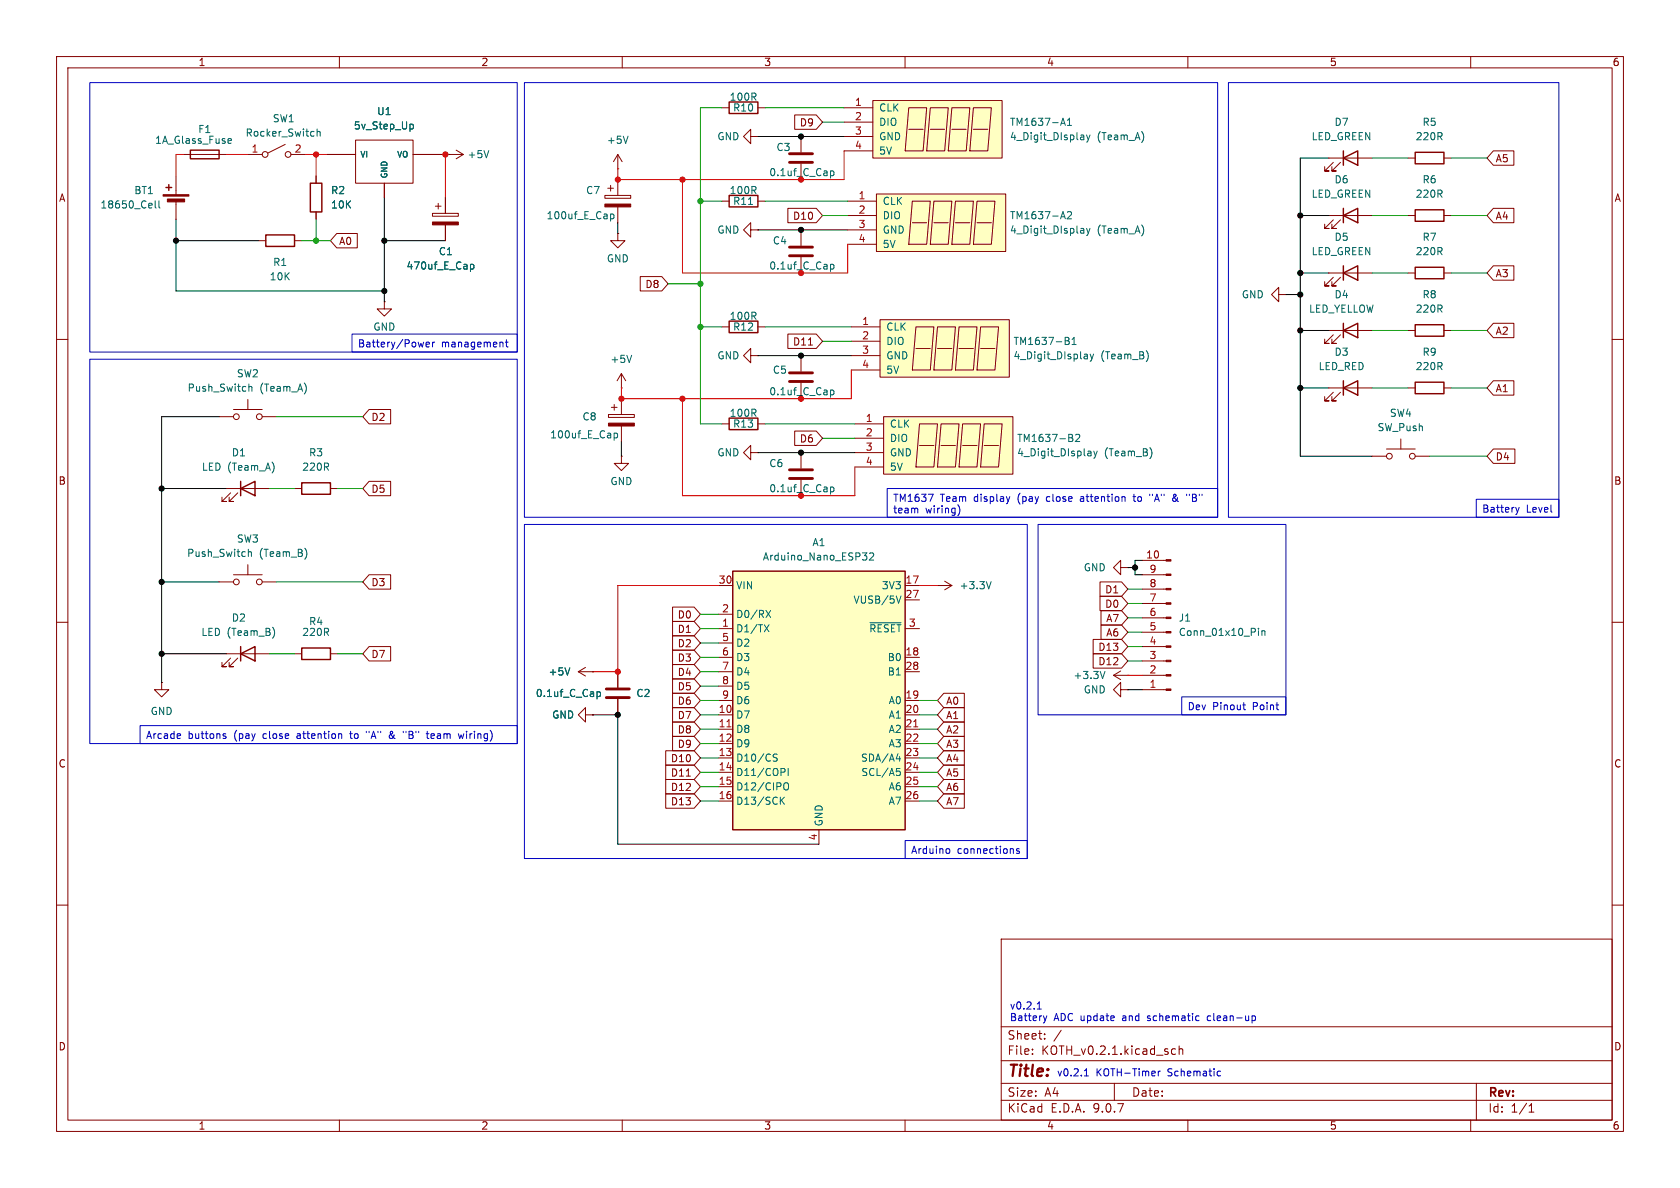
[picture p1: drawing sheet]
<svg xmlns="http://www.w3.org/2000/svg" width="297mm" height="210mm" viewBox="0 0 297 210" stroke-linecap="round" stroke-linejoin="round" font-family="sans-serif">
<g fill="none" stroke="#840000" stroke-width=".18">
<path d="M10 10h277v190h-277zM12 12h273v186h-273zM60 10v2M110 10v2M160 10v2M210 10v2M260 10v2M31.1 31.1v3.3M31.1 35.4v3.3M32.4 27.3h7.6M43.8 27.3h2.6M50.4 25.5l-3 1.6"/>
<path d="M51.4 27.3h2.6M55.9 31.1v1.3M55.9 37.5v1.2M57.8 27.3h5.1M62.9 24.8h10.1v7.6h-10.1zM67.9 32.4v2.5M73 27.3h5.1M76.5 37.7h4.5v.5h-4.5zM77 36.4h1M77.5 35.9v1.1M78.7 34.9v2.8M78.7 39.8v2.7"/>
<path d="M79.4 27.3h.1M79.4 27.3h2.5M80.6 26.5l1.3 .8M81.9 27.3l-1.3 .8M106.9 34.5h4.6v.6h-4.6zM107.4 33.3h1.1M107.9 32.8v1M109.2 29.8h.1M109.2 27.3l-.7 1.3M109.2 27.3l.8 1.3M109.2 27.3v2.5M109.2 31.8v2.7"/>
<path d="M109.2 36.6v2.8M234.9 38.1h7.7M234.9 27.9h7.7M235.7 28.7l-1.5 1.5h.7h-.7v-.7M235.7 38.9l-1.5 1.5h.7h-.7v-.8M237 28.7l-1.5 1.5h.7h-.7v-.7M237 38.9l-1.5 1.5h.7h-.7v-.8M248.9 38.1h1.3M248.9 27.9h1.3M255.3 38.1h1.2M255.3 27.9h1.2M45.7 42.5h1.3"/>
<path d="M52.1 42.5h1.2M67.9 53.3v1.3h1.3l-1.3 1.3-1.2-1.3h1.2M67.9 53.3h.1M109.2 41.3v1.2h1.3l-1.3 1.3-1.3-1.3h1.3M109.2 41.3h.1M226.1 52.1v-1.3l-1.3 1.3 1.3 1.2v-1.2h1.2M227.3 52.1h.1M234.9 58.4h7.7M234.9 48.3h7.7M235.7 59.2l-1.5 1.5h.7h-.7v-.8M235.7 49l-1.5 1.5h.7h-.7v-.7M237 59.2l-1.5 1.5h.7h-.7v-.8"/>
<path d="M237 49l-1.5 1.5h.7h-.7v-.7M248.9 58.4h1.3M248.9 48.3h1.3M255.3 58.4h1.2M255.3 48.3h1.2M10 60h2M107.6 73.3h4.5v.5h-4.5zM108.1 72h1M108.6 71.5v1M109.9 68.6h.1M109.9 66l-.8 1.3M109.9 66l.7 1.3"/>
<path d="M109.9 66v2.6M109.9 70.5v2.8M109.9 75.3v2.8M141.6 62.9v2.8M141.6 67.7v2.8M234.9 68.6h7.7M235.7 69.3l-1.5 1.6h.7h-.7v-.8M237 69.3l-1.5 1.6h.7h-.7v-.8M245.1 79.4h5.1M247.6 77.6v1.8M248.9 68.6h1.3M255.3 68.6h1.2"/>
<path d="M285 60h2M109.9 80.6v1.3h1.2l-1.2 1.3-1.3-1.3h1.3M109.9 80.6h.1M141.6 80v2.8M141.6 84.8v2.8M201.9 99.1h4.2M242.6 80.6h2.5M250.2 80.6h2.5M10 110h2M52.1 115.6h1.2M58.4 115.6h1.3M196.8 119.4h2.6"/>
<path d="M196.8 119.4l1.3 .7M198.1 100.3v-1.2l-1.3 1.2 1.3 1.3v-1.3h1.3M198.1 118.6l-1.3 .8M199.4 100.3h.1M199.4 119.4h.1M201.9 119.4h4.2M201.9 116.8h4.2M201.9 114.3h4.2M201.9 111.8h4.2M201.9 109.2h4.2M201.9 106.7h4.2M201.9 104.1h4.2"/>
<path d="M201.9 101.6h4.2M285 110h2M28.6 120.7v1.2h1.2l-1.2 1.3-1.3-1.3h1.3M28.6 120.7h.1M198.1 121.9v-1.2l-1.3 1.2 1.3 1.3v-1.3h1.3M199.4 121.9h.1M201.9 121.9h4.2M10 160h2M177 166h108v32h-108zM285 160h2M60 198v2M110 198v2"/>
<path d="M160 198v2M177 194.5h108M177 191.5h108M177 187.5h108M177 181.5h108M182.5 186.3v.1M182.5 185.5v.1M184.7 183.6v.1M184.7 182.8v.1M187.6 182.1l-1.3 2M197 191.5v3M207.2 186.3l.2 .1 .4-.1"/>
<path d="M207.8 185.5l-.4-.1-.2 .1M208.5 185.5l.2-.1 .3 .1 .1 .9M208.5 184.9v1.5M210 198v2M260 198v2M261 191.5v6.5M270.3 196.6h.9M270.3 195.5l.4-.4v1.5"/>
<circle cx="46.9" cy="27.3" r=".51"/>
<circle cx="50.9" cy="27.3" r=".51"/>
<circle cx="245.6" cy="80.6" r=".51"/>
<circle cx="249.7" cy="80.6" r=".51"/>
</g>
<g fill="none" stroke="#006464" stroke-width=".18">
<path d="M27.4 35.5v1.1l.2 .2M28.1 35.5v1.1l.2 .2M40.4 25.3h.5M40.4 24.6l.3-.1 .2 .3-.6 .1M56.1 22.8v1.3M56.1 23.3l.1-.1 .3 .1 .1 .8M72.6 22h.4l.1 .2-.1 .5-.4 .1M86.4 26.6l-.4 1.3M107.9 37.8v1.3M107.9 37.9l.4-.1 .2 .3-.1 .5h-.5M111 24.1l-.4 1.2M83.2 46.7v1.3"/>
<path d="M83.2 46.8l.3-.1 .3 .3-.1 .5h-.5M108.6 76.6v1.2M108.6 76.6h.3l.3 .2-.1 .6h-.5M111.7 62.8l-.5 1.3M146.8 69l.4-.1 .2 .3-.1 .5h-.5M146.8 86.2l.4-.1 .2 .2-.1 .6h-.5M195.3 118.7l-.4 1.3M222.5 111.1v.1M222.5 111.5v.8M223.1 111.5v.8M223.1 111.6l.2-.1 .3 .1v.7"/>
</g>
<g fill="#840000" stroke="#840000" stroke-width=".18">
<path d="M107.6 74.8h4.5v.5h-4.5z"/>
<path d="M76.5 39.2h4.5v.6h-4.5z"/>
<path d="M28.8 34.4h4.6v.3h-4.6z"/>
<path d="M29.6 35.2h3v.5h-3z"/>
<path d="M206.1 121.8h.9v.2h-.9z"/>
<path d="M206.1 119.3h.9v.2h-.9z"/>
<path d="M206.1 116.7h.9v.3h-.9z"/>
<path d="M206.1 114.2h.9v.2h-.9z"/>
<path d="M206.1 111.6h.9v.3h-.9z"/>
<path d="M206.1 109.1h.9v.2h-.9z"/>
<path d="M206.1 106.6h.9v.2h-.9z"/>
<path d="M206.1 104h.9v.3h-.9z"/>
<path d="M206.1 101.5h.9v.2h-.9z"/>
<path d="M206.1 98.9h.9v.3h-.9z"/>
<path d="M106.9 36.1h4.6v.5h-4.6z"/>
</g>
<path d="M139.6 65.9h4M139.6 67.4h4M139.6 83.1h4M139.6 84.6h4" fill="none" stroke="#840000" stroke-width=".51"/>
<g fill="none" stroke="#840000" stroke-width=".25">
<path d="M29.3 33.1h1.1M29.8 32.6v1.1M33.7 26.5h5v1.6h-5zM54.9 32.4h2v5.1h-2zM237.5 27.9l2.5-1.2v2.5zM237.5 38.1l2.5-1.3v2.6zM237.5 26.7v2.5M237.5 36.8v2.6M250.2 37.1h5.1v2h-5.1zM250.2 26.9h5.1v2.1h-5.1zM47 41.5h5.1v2.1h-5.1zM237.5 58.4l2.5-1.2v2.5z"/>
<path d="M237.5 48.3l2.5-1.3v2.5zM237.5 47v2.5M237.5 57.2v2.5M250.2 47.2h5.1v2.1h-5.1zM250.2 57.4h5.1v2h-5.1zM237.5 68.6l2.5-1.3v2.6zM237.5 67.3v2.6M250.2 67.6h5.1v2h-5.1zM53.3 114.6h5.1v2h-5.1z"/>
</g>
<path d="M155.6 56.5h22.8v10.2h-22.8z" fill="#ffffc2"/>
<g fill="none" stroke="#840000" stroke-width=".18">
<path d="M150.5 57.8h5.1M155.6 56.5h22.8v10.2h-22.8zM161.9 57.8h3.2l-.6 7.6h-3.2zM165.7 57.8h3.2l-.6 7.6h-3.2zM169.5 57.8h3.2l-.6 7.6h-3.2zM173.4 57.8h3.1l-.6 7.6h-3.2zM132.7 62.9v-1.3l-1.3 1.3 1.3 1.2v-1.2h1.3M134 62.9h.1M150.5 60.3h5.1M150.5 62.9h5.1M150.5 65.4h5.1M161.9 61.6h2.6"/>
<path d="M165.7 61.6h2.6M169.5 61.6h2.6M173.4 61.6h2.5M132.7 80v-1.3l-1.3 1.3 1.3 1.3v-1.3h1.3M134 80h.1"/>
</g>
<path d="M188.3 59.6l.6 .2 .1 .2-.3 .2M189.5 60l.4-.4v1.3M188.3 60.2h.4M188.7 60.2l.3 .3v.3l-.7 .1M189.5 60.9h.7M192.1 62.6l.1 .2v.6M192.2 63.4h-.4M192.2 62.9l-.4 .1M192.7 62.6l.3 .8M193 63.4l-.3 .5M193.3 62.6l-.3 .8M202.9 62.4l.1 .4-.1 .8" fill="none" stroke="#006464" stroke-width=".18"/>
<path d="M154.9 34.3h22.9v10.2h-22.9z" fill="#ffffc2"/>
<g fill="none" stroke="#840000" stroke-width=".18">
<path d="M127.6 35.6h1.3M134 35.6h1.3M149.9 35.6h5M149.9 38.1h5M154.9 34.3h22.9v10.2h-22.9zM161.3 35.6h3.2l-.7 7.6h-3.1zM161.3 39.4h2.5M165.1 35.6h3.2l-.7 7.6h-3.1zM165.1 39.4h2.5M168.9 35.6h3.2l-.7 7.6h-3.1zM168.9 39.4h2.5M172.7 35.6h3.2l-.6 7.6h-3.2z"/>
<path d="M172.7 39.4h2.6M132.7 40.6v-1.2l-1.3 1.2 1.3 1.3v-1.3h1.3M134 40.6h.1M149.9 40.6h5M149.9 43.2h5M38.7 73.7h2.6M41.3 72.4h5.1M43.8 70.6v1.8M46.4 73.7h2.5"/>
<circle cx="41.8" cy="73.7" r=".51"/>
<circle cx="45.8" cy="73.7" r=".51"/>
</g>
<path d="M132.3 36.1h.7M187.6 38.3h.6M187.9 37.4l.4 1.3M188.7 37.5l.5-.1 .2 .4-.8 .9h.8M191.4 40.4l.2 .2v.6M191.6 41.2h-.4M191.6 40.7h-.4M192.1 40.4l.3 .8M192.4 41.2l-.3 .4M192.7 40.4l-.3 .8M44 67.9v1.3M44 68.4l.2-.1 .3 .1v.8" fill="none" stroke="#006464" stroke-width=".18"/>
<path d="M128.9 34.5h5.1v2.1h-5.1z" fill="none" stroke="#840000" stroke-width=".25"/>
<path d="M154.3 17.8h22.9v10.1h-22.9z" fill="#ffffc2"/>
<g fill="none" stroke="#840000" stroke-width=".18">
<path d="M149.2 19.1h5.1M154.3 17.8h22.9v10.1h-22.9zM160.7 19.1h3.1l-.6 7.6h-3.2zM164.5 19.1h3.1l-.6 7.6h-3.2zM168.3 19.1h3.1l-.6 7.6h-3.2zM172.1 19.1h3.2l-.7 7.6h-3.2zM149.2 21.6h5.1M149.2 24.1h5.1M149.2 26.7h5.1M160.7 22.9h2.5M164.5 22.9h2.5M168.3 22.9h2.5"/>
<path d="M172.1 22.9h2.5M52.1 86.4h1.2M58.4 86.4h1.3"/>
</g>
<path d="M187.6 21.8h.6M187.9 20.9l.4 1.3M188.7 22.2h.7M188.7 21.3l.4-.4v1.3M191.4 23.9l.2 .1v.7M191.6 24.6l-.4 .1M191.6 24.2h-.4M192.1 23.9l.3 .8M192.4 24.7l-.3 .4M192.7 23.9l-.3 .8" fill="none" stroke="#006464" stroke-width=".18"/>
<path d="M53.3 85.3h5.1v2.1h-5.1z" fill="none" stroke="#840000" stroke-width=".25"/>
<path d="M129.5 101h30.5v45.7h-30.5z" fill="#ffffc2"/>
<path d="M128.9 56.8h5.1v2h-5.1zM42.5 86.4l2.6-1.3v2.5zM42.5 85.1v2.5M42.5 115.6l2.6-1.3v2.5zM42.5 114.3v2.5M129.5 101h30.5v45.7h-30.5z" fill="none" stroke="#840000" stroke-width=".25"/>
<g fill="none" stroke="#840000" stroke-width=".18">
<path d="M127.6 57.8h1.3M134 57.8h1.3M141.6 40.6v2.8M141.6 45.5v2.8M40 86.4h7.6M40.8 87.1l-1.6 1.5h.8h-.8v-.7M42 87.1l-1.5 1.5h.8h-.8v-.7M43.8 99.8v1.8M38.7 102.9h2.6M40 115.6h7.6M40.8 116.3l-1.6 1.6h.8h-.8v-.8M41.3 101.6h5.1"/>
<path d="M42 116.3l-1.5 1.6h.8h-.8v-.8M46.4 102.9h2.5M127 103.5h2.5M127 108.6h2.5M127 111.1h2.5M127 113.7h2.5M127 116.2h2.5M127 118.7h2.5M160 103.5h2.6M160 111.1h2.6M160 116.2h2.6M160 118.7h2.6"/>
<path d="M160 106h2.6M165.7 103.5h.1M165.7 103.5h2.6M167 102.7l1.3 .8M168.3 103.5l-1.3 .8M127 121.3h2.5M127 123.8h2.5M127 126.4h2.5M127 128.9h2.5M127 131.4h2.5M127 134h2.5M127 136.5h2.5"/>
<path d="M127 139.1h2.5M160 123.8h2.6M160 126.4h2.6M160 128.9h2.6M160 131.4h2.6M160 134h2.6M160 136.5h2.6M160 139.1h2.6M127 141.6h2.5M144.8 146.7v2.5M160 141.6h2.6"/>
<circle cx="41.8" cy="102.9" r=".51"/>
<circle cx="45.8" cy="102.9" r=".51"/>
</g>
<g fill="none" stroke="#006464" stroke-width=".18">
<path d="M146.8 46.8l.4-.1 .2 .3-.1 .5h-.5M43.9 97.1v1.3M43.9 97.6l.2-.1 .3 .1v.8M54.1 97.3l.1 .5-.1 .7M152.5 97.7h.7l-.4 .5M153 98.2l.2 .3v.3l-.2 .2M153.7 97.9l.5-.2 .3 .4-.8 .9h.8M48.4 111.3l.1 .4-.1 .8M135.1 110.4l.9 1.3M135.4 107.9l.9 1.3M136 110.4l-.9 1.3M136.3 107.9l-.9 1.3"/>
<path d="M153.8 110.1h5.5M158.4 105.4l.5 1.2 .4-1.2M175.2 102.8l-.4 1.3M136.7 133.8l.6 .2 .1 .3-.2 .3-.5-.1M137.4 133.4l-.5-.1-.2 .1M138.6 135.8l.2 .3-.1 .3-.1 .1M138.6 138.6l.3-.2a.43 .43 0 0 1 .5 .4v.4a.43 .43 0 0 1-.3 .4 .43 .43 0 0 1-.5-.1M139.3 135.8v1.3M158.4 134.1h.8M158.5 135.8h.6M158.6 136.3h.3l.3 .3-.1 .4-.5 .1M159 133.7v.9"/>
<path d="M138.1 141.5l.6 .7M138.7 140.9l-.8 .7"/>
</g>
<path d="M128.5 128.5h.7M161.5 128.5h.8" fill="none" stroke="#a90000" stroke-width=".18"/>
<path d="M139.6 43.7h4M139.6 45.2h4" fill="none" stroke="#840000" stroke-width=".51"/>
<path d="M156.2 73.7h22.9v10.1h-22.9z" fill="#ffffc2"/>
<g fill="none" stroke="#840000" stroke-width=".18">
<path d="M127.6 19.1h1.3M134 19.1h1.3M55.9 31.1v1.3M55.9 37.5v1.2M57.8 27.3h5.1M67.9 32.4v2.5M73 27.3h5.1M78.7 34.9v2.8M78.7 39.8v2.7M132.7 24.1v-1.2l-1.3 1.2 1.3 1.3v-1.3h1.3M134 24.1h.1M139.3 36.8h5l1.1 1.3-1.1 1.3h-5z"/>
<path d="M140.5 20.3h3.8l1.1 1.3-1.1 1.3h-3.8zM141.6 24.1v2.8M141.6 29v2.8M264 26.7h3.6v2.5h-3.6l-1.1-1.3zM264 36.8h3.6v2.6h-3.6l-1.1-1.3zM59.5 41.3h3.7v2.5h-3.7l-1.1-1.3zM113.2 48.9h3.8l1.1 1.3-1.1 1.2h-3.8zM139.3 59.1h5l1.1 1.2-1.1 1.3h-5zM264 47h3.6v2.5h-3.6l-1.1-1.2zM264 57.1h3.6v2.6h-3.6l-1.1-1.3zM65.2 72.4h3.9v2.5h-3.9l-1.1-1.2zM127.6 74.9h1.3"/>
<path d="M134 74.9h1.3M140.5 76.2h3.8l1.1 1.3-1.1 1.2h-3.8zM142.9 61h.7M151.1 74.9h5.1M151.1 77.5h5.1M156.2 73.7h22.9v10.1h-22.9zM162.6 74.9h3.1l-.6 7.7h-3.2zM162.6 78.7h2.5M166.4 74.9h3.1l-.6 7.7h-3.2zM166.4 78.7h2.5M170.2 74.9h3.2l-.7 7.7h-3.2zM170.2 78.7h2.5"/>
<path d="M174 74.9h3.2l-.7 7.7h-3.1zM174 78.7h2.5M264 79.4h3.8v2.5h-3.8l-1.1-1.3zM264 67.3h3.6v2.6h-3.6l-1.1-1.3zM65.2 85.1h3.9v2.5h-3.9l-1.1-1.2zM151.1 80h5.1M151.1 82.6h5.1M65.2 114.3h3.9v2.5h-3.9l-1.1-1.2zM65.2 101.6h3.9v2.5h-3.9l-1.1-1.2zM102.2 118.7l1.3 .8M102.2 118.7h2.6M103.5 118l-1.3 .7"/>
<path d="M104.8 118.7h.1M109.2 118.7v2.8M118.9 107.3h3.8l1.1 1.3-1.1 1.3h-3.8zM118.9 117.5h3.8l1.1 1.2-1.1 1.3h-3.8zM118.9 112.4h3.8l1.1 1.3-1.1 1.2h-3.8zM118.9 109.9h3.8l1.1 1.2-1.1 1.3h-3.8zM118.9 114.9h3.8l1.1 1.3-1.1 1.3h-3.8zM193.3 113h5l1.1 1.3-1.1 1.3h-5zM193.3 115.6h5l1.1 1.2-1.1 1.3h-5zM194.5 102.9h3.8l1.1 1.2-1.1 1.3h-3.8zM194.5 105.4h3.8l1.1 1.3-1.1 1.3h-3.8zM194.6 110.5h3.7l1.1 1.3-1.1 1.2h-3.7z"/>
<path d="M194.6 107.9h3.7l1.1 1.3-1.1 1.3h-3.7zM103.5 126.4v-1.3l-1.3 1.3 1.3 1.2v-1.2h1.3M104.8 126.4h.1M109.2 123.6v2.8M117.7 137.8h5l1.1 1.3-1.1 1.2h-5zM117.7 132.7h5l1.1 1.3-1.1 1.3h-5zM117.7 135.3h5l1.1 1.2-1.1 1.3h-5zM118.9 125.1h3.8l1.1 1.3-1.1 1.2h-3.8zM118.9 120h3.8l1.1 1.3-1.1 1.3h-3.8zM118.9 122.6h3.8l1.1 1.2-1.1 1.3h-3.8zM118.9 127.6h3.8l1.1 1.3-1.1 1.3h-3.8zM118.9 130.2h3.8l1.1 1.2-1.1 1.3h-3.8z"/>
<path d="M121.3 137.2h.8M166.8 127.6h3.7v2.6h-3.7l-1.1-1.3zM166.8 130.2h3.7v2.5h-3.7l-1.1-1.3zM166.8 125.1h3.7v2.5h-3.7l-1.1-1.2zM166.8 137.8h3.7v2.5h-3.7l-1.1-1.2zM166.8 122.6h3.7v2.5h-3.7l-1.1-1.3zM166.8 135.3h3.7v2.5h-3.7l-1.1-1.3zM166.8 132.7h3.7v2.6h-3.7l-1.1-1.3zM117.7 140.3h5l1.1 1.3-1.1 1.3h-5zM166.8 140.3h3.7v2.6h-3.7l-1.1-1.3z"/>
</g>
<g fill="none" stroke="#006464" stroke-width=".18">
<path d="M72.6 22h.4l.1 .2-.1 .5-.4 .1M146.8 30.3l.4-.1 .2 .3-.1 .5h-.5M83.2 46.7v1.3M83.2 46.8l.3-.1 .3 .3-.1 .5h-.5M189.4 76.8l.2 .2-.2 .4 .3 .2-.1 .3-.2 .1M190.2 76.9l.4-.1 .3 .3-.8 .9h.8M192.7 79.7l.2 .2v.7M193.4 79.7l.3 .9M194 79.7l-.3 .9M203.5 79.5l.1 .5-.1 .7M192.9 80.5l-.4 .1M192.9 80l-.4 .1"/>
<path d="M193.7 80.6l-.3 .4M100.7 118.1l-.4 1.2M105.6 122.3h.3l.3 .2-.2 .6h-.4"/>
</g>
<path d="M139.6 27.2h4M139.6 28.7h4M107.2 121.8h4.1M107.2 123.3h4.1" fill="none" stroke="#840000" stroke-width=".51"/>
<path d="M128.9 18h5.1v2.1h-5.1zM128.9 73.9h5.1v2h-5.1z" fill="none" stroke="#840000" stroke-width=".25"/>
<g fill="none" stroke="#000" stroke-width=".18">
<path d="M31.1 38.7v12.7h36.8M67.9 34.9v18.4M109.2 39.4v1.9M134 24.1h15.2M229.9 38.1h5M234.9 27.9h-5v52.7h12.7M31.1 42.5h14.6M67.9 42.5h10.8M134 40.6h15.9M227.3 52.1h2.6M229.9 58.4h5M229.9 48.3h5"/>
<path d="M38.7 73.7h-10.1v47M109.9 78.1v2.5M134 62.9h16.5M229.9 68.6h5M28.6 86.4h11.4M134 80h17.1M201.9 99.1h-1.2v2.5h1.2M28.6 102.9h10.1M28.6 115.6h11.4M199.4 100.3h1.3M104.8 126.4h4.4v22.8h35.6M199.4 121.9h2.5"/>
</g>
<g fill="none" stroke="#009600" stroke-width=".18">
<path d="M127.6 19.1h-3.8v55.8h3.8M135.3 19.1h13.9M55.9 38.7v3.8M78.1 27.3h1.3M123.8 35.6h3.8M135.3 35.6h14.6M145.4 38.1h4.5M145.4 21.6h3.8M242.6 27.9h6.3M242.6 38.1h6.3M256.5 27.9h6.4M256.5 38.1h6.4"/>
<path d="M53.3 42.5h5.1M118.1 50.2h5.7M123.8 57.8h3.8M135.3 57.8h15.2M242.6 58.4h6.3M242.6 48.3h6.3M256.5 58.4h6.4M256.5 48.3h6.4M48.9 73.7h15.2M135.3 74.9h15.8M145.4 77.5h5.7M145.4 60.3h5.1"/>
<path d="M242.6 68.6h6.3M256.5 68.6h6.4M47.6 86.4h4.5M59.7 86.4h4.4M252.7 80.6h10.2M47.6 115.6h4.5M48.9 102.9h15.2M59.7 115.6h4.4M123.8 118.7h3.2M123.8 108.6h3.2M123.8 113.7h3.2M123.8 116.2h3.2"/>
<path d="M123.8 111.1h3.2M199.4 111.8h2.5M199.4 114.3h2.5M199.4 116.8h2.5M199.4 104.1h2.5M199.4 109.2h2.5M199.4 106.7h2.5M123.8 131.4h3.2M123.8 121.3h3.2M123.8 128.9h3.2M123.8 134h3.2M123.8 139.1h3.2"/>
<path d="M123.8 136.5h3.2M123.8 126.4h3.2M123.8 123.8h3.2M162.6 131.4h3.1M162.6 128.9h3.1M162.6 134h3.1M162.6 139.1h3.1M162.6 136.5h3.1M162.6 126.4h3.1M162.6 123.8h3.1M123.8 141.6h3.2M162.6 141.6h3.1"/>
</g>
<path d="M54 27.3h3.8M55.9 27.3v3.8M78.7 27.3v7.6M120.6 31.8v16.5h29.3v-5.1M149.2 26.7v5.1h-40v-2M120.6 70.5v17.1h30.5v-5M150.5 65.4v5.1h-40.6v-1.9M127 103.5h-17.8v15.2h-4.4M162.6 103.5h3.1M199.4 119.4h2.5" fill="none" stroke="#f00" stroke-width=".18"/>
<path d="M32.4 27.3h-1.3v3.8M40 27.3h3.8" fill="none" stroke="#ff0a0c" stroke-width=".18"/>
<g fill="none" stroke="#0000c2" stroke-width=".18">
<path d="M15.9 14.6h75.5v47.6h-75.5zM92.7 14.6h122.6v76.8h-122.6zM217.2 14.6h58.4v76.8h-58.4zM62.2 59.1h29.2v3.1h-29.2zM15.9 63.5h75.5v67.9h-75.5zM75.3 60.9l.6-.1v-.3h-.4l-.2 .2 .1 .6h.5M76.5 60.5v.8M76.8 60.5l-.3 .2M89.3 60.5h.5M89.5 60.1v1l.3 .2M92.7 92.7h88.9v59.1h-88.9zM156.8 86.4h58.5v5h-58.5z"/>
<path d="M162.2 89.9l.1 .8M164.1 87.4h.9l-.6 1.2M169.6 89.6a1.48 1.48 0 0 1-.3 1.6M178.5 87.8l-.3 .8M183.5 92.7h43.8v33.7h-43.8zM191.2 87.8h-.2M191.2 88.2l-.2 .1 .2 .3M200.3 87.8h.5M200.5 87.4v1.1l.3 .1M203.7 87.4v.2M208.1 88.3l-.2 .2a.34 .34 0 0 1-.5 0 .34 .34 0 0 1 0-.5l.5-.3v-.3h-.4v.3l.7 .9M261 88.3h14.6v3.1h-14.6z"/>
<path d="M268 89.7l.3 .8M268.3 90.5l-.2 .4M268.6 89.7l-.3 .8M24.8 128.3h66.6v3.1h-66.6zM31.9 129.8v.2l-.6 .1M39.5 130.1l.5 .2-.1 .2h-.4M39.5 129.8h.4M60.2 129.7l.2 .2v.6M61.8 129.7h.5M62 129.3v1.2M64.8 129.3v.2M69.3 129.7l-.4 .2a.34 .34 0 0 0 0 .5 .34 .34 0 0 0 .5 .1"/>
<path d="M69.4 129.3h-.3l-.1 .3 .5 .7M71.8 129.3v.2M75.3 129.7h.5M75.5 129.3v1.1l.3 .1M76.4 129.7l-.2 .2v.5l.2 .1M76.8 130l-.6 .1M82 129.7l-.2 .8-.3-.6-.2 .6M208.9 123.2h18.4v3.2h-18.4zM219.7 124.6h.5M219.9 125.4l.3 .1M160 148.6h21.6v3.2h-21.6zM167.5 150l.3 .1 .1 .2-.1 .4-.3 .2"/>
<path d="M180.2 150.1l-.3-.1-.2 .2 .1 .2 .4 .1v.3h-.5M183.4 178.4h.7M183.5 177.4l.2-.3v1.3M184.5 179.6l.3 .8M185.1 179.6l-.3 .8M211.9 179.6h.1M213.7 179.6l-.3 .2v.4l.3 .2M221.4 179.6h.3l.3 .2-.2 .6h-.4M184.8 180.4l-.2 .4M191.7 190.2h.7M191.8 189.2l.3-.3v1.3M204.8 189.3v.9"/>
<path d="M205.1 189.3l-.3 .3M212 180.4h-.1M215.3 190.1h.5M215.3 189.4h.5"/>
</g>
<g fill="#000" stroke="#000" stroke-width=".18">
<circle cx="141.6" cy="24.1" r=".46"/>
<circle cx="229.9" cy="38.1" r=".46"/>
<circle cx="31.1" cy="42.5" r=".46"/>
<circle cx="67.9" cy="42.5" r=".46"/>
<circle cx="67.9" cy="51.4" r=".46"/>
<circle cx="141.6" cy="40.6" r=".46"/>
<circle cx="229.9" cy="58.4" r=".46"/>
<circle cx="229.9" cy="52.1" r=".46"/>
<circle cx="229.9" cy="48.3" r=".46"/>
<circle cx="141.6" cy="62.9" r=".46"/>
<circle cx="229.9" cy="68.6" r=".46"/>
<circle cx="28.6" cy="86.4" r=".46"/>
<circle cx="141.6" cy="80" r=".46"/>
<circle cx="28.6" cy="115.6" r=".46"/>
<circle cx="28.6" cy="102.9" r=".46"/>
<circle cx="200.7" cy="100.3" r=".46"/>
<circle cx="109.2" cy="126.4" r=".46"/>
</g>
<g fill="#f00" stroke="#f00" stroke-width=".18">
<circle cx="78.7" cy="27.3" r=".46"/>
<circle cx="55.9" cy="27.3" r=".46"/>
<circle cx="109.2" cy="31.8" r=".46"/>
<circle cx="120.6" cy="31.8" r=".46"/>
<circle cx="109.2" cy="118.7" r=".46"/>
<circle cx="120.6" cy="70.5" r=".46"/>
<circle cx="109.9" cy="70.5" r=".46"/>
</g>
<g fill="#009600" stroke="#009600" stroke-width=".18">
<circle cx="55.9" cy="42.5" r=".46"/>
<circle cx="123.8" cy="57.8" r=".46"/>
<circle cx="123.8" cy="50.2" r=".46"/>
<circle cx="123.8" cy="35.6" r=".46"/>
</g>
<text font-size="2.8" fill="#840000" x="178" y="190.9">Title:</text>
<g font-size="2.1" fill="#840000">
<text x="178" y="184">Sheet:</text>
<text x="178" y="186.7">File:</text>
<text x="184.1" y="186.7">KOTH_v0.2.1.kicad_sch</text>
<text x="178" y="196.9">KiCad</text>
<text x="178" y="194.1">Size:</text>
<text x="184.7" y="194.1">A4</text>
<text x="185.7" y="196.9">E.D.A.</text>
<text x="193.3" y="196.9">9.0.7</text>
<text x="200" y="194.1">Date:</text>
<text x="263" y="194.3">Rev:</text>
<text x="263" y="196.9">Id:</text>
<text x="267.1" y="196.9">1/1</text>
</g>
<g font-size="1.8" fill="#840000">
<text x="35" y="11.9">1</text>
<text x="85" y="11.9">2</text>
<text x="135" y="11.9">3</text>
<text x="185" y="11.9">4</text>
<text x="235" y="11.9">5</text>
<text x="285" y="11.9">6</text>
<text x="141.3" y="22.5">D9</text>
<text x="264.3" y="28.9">A5</text>
<text x="10.3" y="35.9">A</text>
<text x="285.3" y="35.9">A</text>
<text x="140.1" y="39.1">D10</text>
<text x="264.3" y="39.1">A4</text>
<text x="59.8" y="43.5">A0</text>
<text x="114" y="51.1">D8</text>
<text x="264.3" y="49.2">A3</text>
<text x="264.3" y="59.4">A2</text>
<text x="140.1" y="61.3">D11</text>
<text x="264.3" y="69.5">A1</text>
<text x="65.6" y="74.6">D2</text>
<text x="141.3" y="78.4">D6</text>
<text x="264.3" y="81.6">D4</text>
<text x="10.3" y="85.9">B</text>
<text x="65.6" y="87.3">D5</text>
<text x="285.3" y="85.9">B</text>
<text x="65.6" y="103.8">D3</text>
<text x="195.3" y="105.1">D1</text>
<text x="195.3" y="107.6">D0</text>
<text x="119.7" y="109.5">D0</text>
<text x="119.7" y="112.1">D1</text>
<text x="195.5" y="112.7">A6</text>
<text x="195.5" y="110.2">A7</text>
<text x="65.6" y="116.5">D7</text>
<text x="119.7" y="119.7">D4</text>
<text x="119.7" y="114.6">D2</text>
<text x="119.7" y="117.2">D3</text>
<text x="194.1" y="115.3">D13</text>
<text x="194.1" y="117.8">D12</text>
<text x="119.7" y="122.2">D5</text>
<text x="119.7" y="124.8">D6</text>
<text x="167.2" y="124.8">A0</text>
<text x="119.7" y="127.3">D7</text>
<text x="119.7" y="129.9">D8</text>
<text x="167.2" y="129.9">A2</text>
<text x="167.2" y="127.3">A1</text>
<text x="10.3" y="135.9">C</text>
<text x="118.5" y="134.9">D10</text>
<text x="118.5" y="137.5">D11</text>
<text x="119.7" y="132.4">D9</text>
<text x="167.2" y="132.4">A3</text>
<text x="167.2" y="137.5">A5</text>
<text x="167.2" y="134.9">A4</text>
<text x="285.3" y="135.9">C</text>
<text x="118.5" y="140">D12</text>
<text x="118.5" y="142.6">D13</text>
<text x="167.2" y="140">A6</text>
<text x="167.2" y="142.6">A7</text>
<text x="10.3" y="185.9">D</text>
<text x="285.3" y="185.9">D</text>
<text x="35" y="199.9">1</text>
<text x="85" y="199.9">2</text>
<text x="135" y="199.9">3</text>
<text x="185" y="199.9">4</text>
<text x="235" y="199.9">5</text>
<text x="285" y="199.9">6</text>
</g>
<g font-size="1.8" fill="#006464">
<text x="34.9" y="23.7">F1</text>
<text x="48.1" y="21.8">SW1</text>
<text x="62.5" y="23.1">5v_Step_Up</text>
<text x="66.6" y="20.5">U1</text>
<text x="128.9" y="18">100R</text>
<text x="129.5" y="19.9">R10</text>
<text x="155.3" y="19.9">CLK</text>
<text x="155.3" y="22.5">DIO</text>
<text x="178.4" y="22.5">TM1637-A1</text>
<text x="235.8" y="22.5">D7</text>
<text x="251.4" y="22.5">R5</text>
<text x="27.3" y="25.6">1A_Glass_Fuse</text>
<text x="43.3" y="24.4">Rocker_Switch</text>
<text x="82.6" y="28.2">+5V</text>
<text x="107.2" y="25.6">+5V</text>
<text x="126.7" y="25">GND</text>
<text x="137.2" y="26.9">C3</text>
<text x="155.3" y="25">GND</text>
<text x="155.3" y="27.5">5V</text>
<text x="178.4" y="25">4_Digit_DIsplay</text>
<text x="193.9" y="25">(Team_A)</text>
<text x="231.8" y="25">LED_GREEN</text>
<text x="250.2" y="25">220R</text>
<text x="23.6" y="34.5">BT1</text>
<text x="58.4" y="34.5">R2</text>
<text x="103.5" y="34.5">C7</text>
<text x="128.9" y="34.5">100R</text>
<text x="231.8" y="35.2">LED_GREEN</text>
<text x="235.8" y="32.6">D6</text>
<text x="250.2" y="35.2">220R</text>
<text x="251.4" y="32.6">R6</text>
<text x="17.7" y="37.1">18650_Cell</text>
<text x="58.4" y="37.1">10K</text>
<text x="96.5" y="39">100uf_E_Cap</text>
<text x="126.7" y="41.5">GND</text>
<text x="129.5" y="36.4">R11</text>
<text x="156" y="36.4">CLK</text>
<text x="156" y="39">DIO</text>
<text x="156" y="41.5">GND</text>
<text x="178.4" y="39">TM1637-A2</text>
<text x="178.4" y="41.5">4_Digit_DIsplay</text>
<text x="193.9" y="41.5">(Team_A)</text>
<text x="48.2" y="47.2">R1</text>
<text x="71.8" y="47.9">470uf_E_Cap</text>
<text x="77.5" y="45.3">C1</text>
<text x="107.2" y="46.6">GND</text>
<text x="136.5" y="43.4">C4</text>
<text x="156" y="44">5V</text>
<text x="231.8" y="45.3">LED_GREEN</text>
<text x="235.8" y="42.8">D5</text>
<text x="250.2" y="45.3">220R</text>
<text x="251.4" y="42.8">R7</text>
<text x="47.6" y="49.8">10K</text>
<text x="219.4" y="52.9">GND</text>
<text x="235.8" y="52.9">D4</text>
<text x="251.4" y="52.9">R8</text>
<text x="65.9" y="58.6">GND</text>
<text x="128.9" y="56.7">100R</text>
<text x="129.5" y="58.6">R12</text>
<text x="156.6" y="58.6">CLK</text>
<text x="231.3" y="55.5">LED_YELLOW</text>
<text x="250.2" y="55.5">220R</text>
<text x="107.8" y="64.4">+5V</text>
<text x="126.7" y="63.7">GND</text>
<text x="156.6" y="61.2">DIO</text>
<text x="156.6" y="63.7">GND</text>
<text x="179.1" y="61.2">TM1637-B1</text>
<text x="179.1" y="63.7">4_Digit_DIsplay</text>
<text x="194.6" y="63.7">(Team_B)</text>
<text x="233" y="65.6">LED_RED</text>
<text x="235.8" y="63.1">D3</text>
<text x="250.2" y="65.6">220R</text>
<text x="251.4" y="63.1">R9</text>
<text x="33.1" y="69.4">Push_Switch</text>
<text x="41.8" y="66.9">SW2</text>
<text x="45.9" y="69.4">(Team_A)</text>
<text x="136.5" y="66.3">C5</text>
<text x="156.6" y="66.3">5V</text>
<text x="97.2" y="77.7">100uf_E_Cap</text>
<text x="102.9" y="74.5">C8</text>
<text x="128.9" y="73.9">100R</text>
<text x="129.5" y="75.8">R13</text>
<text x="157.2" y="75.8">CLK</text>
<text x="243.4" y="76.4">SW_Push</text>
<text x="245.6" y="73.9">SW4</text>
<text x="35.6" y="83.4">LED (Team_A)</text>
<text x="40.9" y="80.9">D1</text>
<text x="53.3" y="83.4">220R</text>
<text x="54.5" y="80.9">R3</text>
<text x="126.7" y="80.9">GND</text>
<text x="135.9" y="82.8">C6</text>
<text x="157.2" y="78.3">DIO</text>
<text x="157.2" y="80.9">GND</text>
<text x="157.2" y="83.4">5V</text>
<text x="179.7" y="78.3">TM1637-B2</text>
<text x="179.7" y="80.9">4_Digit_DIsplay</text>
<text x="195.2" y="80.9">(Team_B)</text>
<text x="107.8" y="86">GND</text>
<text x="33" y="98.7">Push_Switch</text>
<text x="41.8" y="96.1">SW3</text>
<text x="45.8" y="98.7">(Team_B)</text>
<text x="134.8" y="99.3">Arduino_Nano_ESP32</text>
<text x="143.5" y="96.7">A1</text>
<text x="191.5" y="101.2">GND</text>
<text x="130" y="104.4">VIN</text>
<text x="150.8" y="106.9">VUSB/5V</text>
<text x="155.8" y="104.4">3V3</text>
<text x="169.6" y="104.4">+3.3V</text>
<text x="35.5" y="112.6">LED (Team_B)</text>
<text x="40.9" y="110.1">D2</text>
<text x="53.3" y="112.6">220R</text>
<text x="54.5" y="110.7">R4</text>
<text x="130" y="109.4">D0/RX</text>
<text x="130" y="112">D1/TX</text>
<text x="153.6" y="112">~{RESET}</text>
<text x="208.3" y="110.1">J1</text>
<text x="208.3" y="112.6">Conn_01x10_Pin</text>
<text x="96.9" y="119.6">+5V</text>
<text x="130" y="114.5">D2</text>
<text x="130" y="117.1">D3</text>
<text x="130" y="119.6">D4</text>
<text x="156.8" y="117.1">B0</text>
<text x="156.8" y="119.6">B1</text>
<text x="94.6" y="123.4">0.1uf_C_Cap</text>
<text x="112.4" y="123.4">C2</text>
<text x="130" y="122.1">D5</text>
<text x="130" y="124.7">D6</text>
<text x="157" y="124.7">A0</text>
<text x="189.7" y="120.2">+3.3V</text>
<text x="191.5" y="122.8">GND</text>
<text x="26.5" y="126.6">GND</text>
<text x="97.5" y="127.2">GND</text>
<text x="130" y="127.2">D7</text>
<text x="130" y="129.8">D8</text>
<text x="157" y="127.2">A1</text>
<text x="157" y="129.8">A2</text>
<text x="130" y="132.3">D9</text>
<text x="130" y="134.8">D10/CS</text>
<text x="130" y="137.4">D11/COPI</text>
<text x="152.1" y="134.8">SDA/A4</text>
<text x="152.2" y="137.4">SCL/A5</text>
<text x="157" y="132.3">A3</text>
<text x="130" y="139.9">D12/CIPO</text>
<text x="130" y="142.5">D13/SCK</text>
<text x="157" y="139.9">A6</text>
<text x="157" y="142.5">A7</text>
<text x="145.6" y="146.2" transform="rotate(-90 145.6 146.2)">GND</text>
</g>
<g font-size="1.8" fill="#a90000">
<text x="151.1" y="18.8">1</text>
<text x="151.1" y="21.3">2</text>
<text x="151.1" y="23.9">3</text>
<text x="44.4" y="27.1">1</text>
<text x="52" y="27.1">2</text>
<text x="151.1" y="26.4">4</text>
<text x="151.7" y="35.3">1</text>
<text x="151.7" y="37.8">2</text>
<text x="151.7" y="40.4">3</text>
<text x="151.7" y="42.9">4</text>
<text x="152.3" y="57.5">1</text>
<text x="152.3" y="60.1">2</text>
<text x="152.3" y="62.6">3</text>
<text x="152.3" y="65.2">4</text>
<text x="153" y="74.7">1</text>
<text x="153" y="77.2">2</text>
<text x="153" y="79.8">3</text>
<text x="153" y="82.3">4</text>
<text x="202.5" y="98.8">10</text>
<text x="203.1" y="101.3">9</text>
<text x="127" y="103.3">30</text>
<text x="160" y="103.3">17</text>
<text x="160" y="105.8">27</text>
<text x="203.1" y="106.4">7</text>
<text x="203.1" y="103.9">8</text>
<text x="127.6" y="108.3">2</text>
<text x="127.6" y="110.9">1</text>
<text x="127.6" y="113.4">5</text>
<text x="160.6" y="110.9">3</text>
<text x="203.1" y="111.5">5</text>
<text x="203.1" y="109">6</text>
<text x="127.6" y="116">6</text>
<text x="127.6" y="118.5">7</text>
<text x="160" y="116">18</text>
<text x="160" y="118.5">28</text>
<text x="203.1" y="119.1">2</text>
<text x="203.1" y="116.6">3</text>
<text x="203.1" y="114">4</text>
<text x="127.6" y="121">8</text>
<text x="127.6" y="123.6">9</text>
<text x="160" y="123.6">19</text>
<text x="203.1" y="121.7">1</text>
<text x="127" y="126.1">10</text>
<text x="127" y="128.7">11</text>
<text x="127" y="131.2">12</text>
<text x="160" y="126.1">20</text>
<text x="160" y="128.7">21</text>
<text x="160" y="131.2">22</text>
<text x="127" y="133.7">13</text>
<text x="127" y="136.3">14</text>
<text x="160" y="133.7">23</text>
<text x="160" y="136.3">24</text>
<text x="127" y="138.8">15</text>
<text x="127" y="141.4">16</text>
<text x="160" y="138.8">25</text>
<text x="160" y="141.4">26</text>
<text x="144.5" y="148.7" transform="rotate(-90 144.5 148.7)">4</text>
</g>
<g font-size="1.8" fill="#f00">
<text x="135.9" y="31.3">0.1uf_C_Cap</text>
<text x="135.9" y="47.9">0.1uf_C_Cap</text>
<text x="135.9" y="70.1">0.1uf_C_Cap</text>
<text x="135.9" y="87.2">0.1uf_C_Cap</text>
</g>
<g font-size="1.8" fill="#0000c2">
<text x="63.2" y="61.7">Battery/Power</text>
<text x="78" y="61.7">management</text>
<text x="157.8" y="89">TM1637</text>
<text x="166.2" y="89">Team</text>
<text x="172.3" y="89">display</text>
<text x="180.2" y="89">(pay</text>
<text x="185.5" y="89">close</text>
<text x="191.7" y="89">attention</text>
<text x="201.3" y="89">to</text>
<text x="204.3" y="89">&quot;A&quot;</text>
<text x="208.5" y="89">&amp;</text>
<text x="211.3" y="89">&quot;B&quot;</text>
<text x="157.8" y="91.1">team</text>
<text x="163.6" y="91.1">wiring)</text>
<text x="261.9" y="90.9">Battery</text>
<text x="269.8" y="90.9">Level</text>
<text x="209.9" y="125.9">Dev</text>
<text x="214.4" y="125.9">Pinout</text>
<text x="221.6" y="125.9">Point</text>
<text x="25.7" y="130.9">Arcade</text>
<text x="33.2" y="130.9">buttons</text>
<text x="41.5" y="130.9">(pay</text>
<text x="46.8" y="130.9">close</text>
<text x="53" y="130.9">attention</text>
<text x="62.6" y="130.9">to</text>
<text x="65.6" y="130.9">&quot;A&quot;</text>
<text x="69.8" y="130.9">&amp;</text>
<text x="72.6" y="130.9">&quot;B&quot;</text>
<text x="77" y="130.9">team</text>
<text x="82.8" y="130.9">wiring)</text>
<text x="161" y="151.3">Arduino</text>
<text x="169.2" y="151.3">connections</text>
<text x="178.4" y="178.7">v0.2.1</text>
<text x="178.4" y="180.7">Battery</text>
<text x="186.3" y="180.7">ADC update</text>
<text x="198.7" y="180.7">and</text>
<text x="203.3" y="180.7">schematic</text>
<text x="214.1" y="180.7">clean-up</text>
<text x="186.8" y="190.5">v0.2.1</text>
<text x="193.7" y="190.5">KOTH-Timer</text>
<text x="206.5" y="190.5">Schematic</text>
</g>
<g font-size="1.4" fill="#006464">
<text x="63.6" y="28">VI</text>
<text x="70.1" y="28">VO</text>
<text x="68.7" y="31.6" transform="rotate(-90 68.7 31.6)">GND</text>
</g>
</svg>
